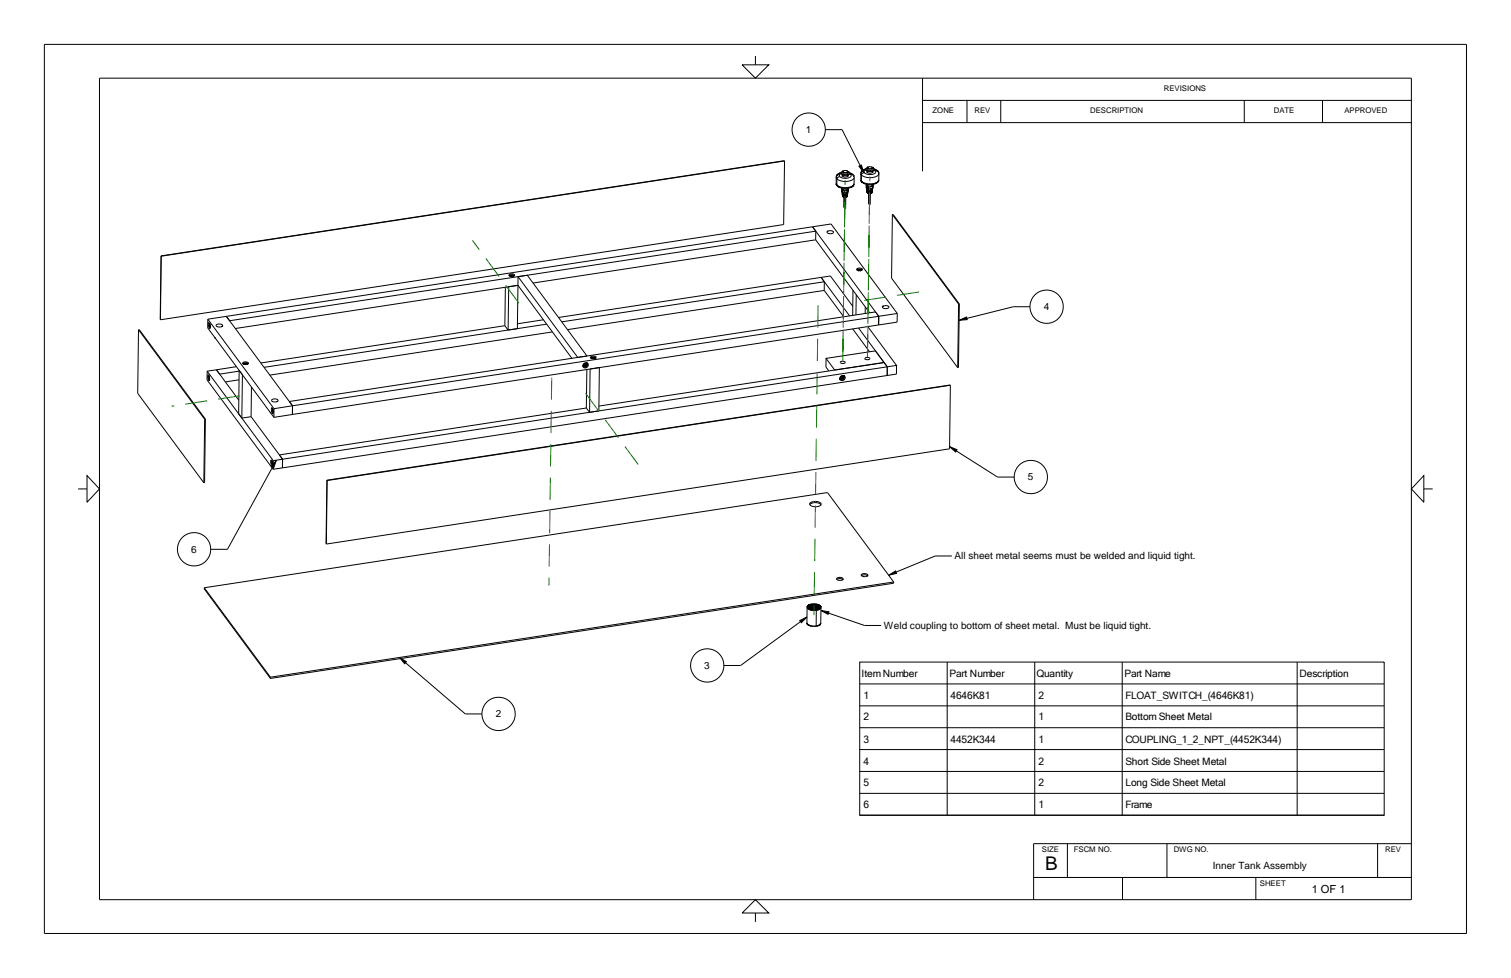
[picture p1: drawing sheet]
<svg xmlns="http://www.w3.org/2000/svg" width="432mm" height="279mm" viewBox="0 0 432 279" stroke-linecap="round" stroke-linejoin="round" font-family="sans-serif">
<g fill="none" stroke="#000" stroke-width=".29">
<path d="M12.7 12.7h406.4v254h-406.4zM212.1 18.5h7.6l-3.8 3.8zM215.9 16v2.5M28.4 22.3h374.9v234.7h-374.9zM235.9 37h4.7l5.2 10.3M263.6 28.7h139.7M263.6 35h139.7M263.6 22.3v26.6M276.3 28.7v6.3M286 28.7v6.3M355.6 28.7v6.3M377.9 28.7v6.3"/>
<path d="M224.2 46l-.3 18.2-178.1 27.2M224.2 46l-178.2 27.1M224.2 46l-178.1 27.2-.3 18.2M239 52.4l.1 .4M239 52.4l.2 .6M239 50.6l.2 .5M239 50.6v1.8M239.1 52.8l.1 .2M239.2 51.1l-.1 1.7M240 50.4l-.7 .3-.1 .4M240.4 49.6l-.5 .3 .1 .5M240.4 49.6l.1 .2"/>
<path d="M240.4 49.4l.1 .2M240.4 49.3l-1.2 .6-.2 .7M240.4 49.4v.2M240.5 49.6v.2M240.5 54.2l.4 .1M240.5 54.2v.5l.2 .1M240.6 53.9l-.1 .3M240.6 53.9v.2M240.6 54.1l-.1 .1M240.6 53.7v.2M240.6 54.1l.3 .2M240.7 53.7l-.1 .2"/>
<path d="M240.7 54.9h.1M240.7 55.4l.1 .1M240.7 55.3l.1 .1M240.7 54.9v.1M240.7 55.1h.1M240.7 55.5h.1M240.7 55.1v.1M240.7 55.2l.1 .1M240.7 55h.1M240.7 54.8l.1 .1M240.7 55v.1M240.7 55l.1 .2"/>
<path d="M240.7 54.9l.1 .1M240.7 55.6h.1M240.7 55.2v.1M240.7 55.8l.1 .1M240.7 55.7l.1 .1M240.7 55.5l.1 .1M240.7 55.6l.1 .2M240.7 55.8h.1M240.7 55.8v.1M240.7 55.7h.1M240.7 55.7v.1M240.7 55.9h.1"/>
<path d="M240.7 55.3v.1M240.7 54.8l.2 .1M240.7 55.9l.3 .2M240.8 54.9l.3 .2M240.8 54.9l.1 .1M240.8 55.6h.1M240.8 54.9h.1M240.8 50l-.1 .3 .7 .3 .9-.2v-.4M240.8 55h.1M240.8 55.4h.1M240.8 55.6l.3 .2M240.8 55.3h-.1"/>
<path d="M240.8 55.6h-.1M240.8 55.5l.4 .2M240.8 55.4l.2 .1M240.8 55.2l.3 .1M240.8 55.5l.3 .2M240.8 55.3l.3 .2M240.8 55.9l.3 .1M240.8 55.4l.3 .2M240.8 53.8v.3M240.8 55.1l-.1 .1M240.8 55.8l1.1 .1M240.8 55.8l.3 .1"/>
<path d="M240.8 54.9l.6 .2 .7-.2M240.8 55l.3 .2M240.8 55l.9 .2M240.8 56.1h.1M240.8 56.1l.3 .1M240.8 50v.4M240.9 49v.2M240.9 53.8l-.1 .3M240.9 49v.5M240.9 56.1v.1M240.9 49l-.5 .4M240.9 56.1l.3 .2 .9-.2"/>
<path d="M240.9 49.2v.3M240.9 50v.4M240.9 56.2h1.1M240.9 54.3l.4 .2M240.9 54.3l1 .1M240.9 55l.3 .1M240.9 55.1l1.1 .1M241 55.8h.9M241 55.9h.9M241 48.9l-.1 .1M241 49.1l-.1 .1M241 55.5h.9"/>
<path d="M241 55.6h.9M241 55.4h1M241 56h.9M241 48.8v.1M241 48.8l1.1 .1M241 48.8v.3M241.1 55h.1M241.1 55h.2M241.1 55h.7M241.1 55.9h.6M241.1 55.1h.1M241.1 55.3h.6"/>
<path d="M241.1 55.5h.6M241.1 55.2h.6M241.1 55.8h.6M241.1 55.6h.6M241.1 56l.6 .1M241.1 55.7h.1M241.1 56h.6M241.1 55.1h.6M241.1 56.2h.6M241.1 55.7h.6M241.2 55.7h.5M241.2 59.2h.1"/>
<path d="M241.2 55.1h.5M241.2 59.2l.1 .2M241.2 56.3v2.9M241.3 54.5h.1M241.3 54.5v.5M241.4 56.3l-.1 3.1M241.7 55.8h.1M241.7 55.5h.1M241.7 55.8h-.6M241.7 55.9h.1M241.7 56.2h.1M241.7 55.6h.1"/>
<path d="M241.7 56.3v3.1h-.4M241.7 56.2h-.6M241.7 55.2h.1M241.7 56v.1M241.7 55.3h-.6M241.8 55h.1M241.8 55h-.5M241.9 54.4l-.6 .1M241.9 56.1h-.9M241.9 55.7l-.2 .1M242 55h-1.1M242 55.3h-1"/>
<path d="M242 55.1l-.3 .1M242 55l.2-.1-.5 .2M242 55l-.3 .1M242.1 56.1l-.1 .1M242.1 48.9h.1M242.1 48.9l-.2 .4-.9-.2M242.2 55.9v.1M242.2 55.8h.1M242.2 55.3l-.5 .3-.7-.1M242.2 55.8l-.6 .3-.8-.2M242.2 56l-.1 .1M242.2 55.9h.1"/>
<path d="M242.2 55.7l-.5 .3M242.2 55.4v.1M242.2 55.7v.1M242.2 55.6l-.5 .3M242.2 55.9l-.5 .3M242.2 55.5v.1M242.2 55.8l-.5 .4-.7-.1M242.2 55.6l-.3 .3M242.2 53.8l-.1 .3-.4 .2-.9-.2M242.2 55.5h.1M242.2 55.7v.2M242.2 55.5l-.5 .3"/>
<path d="M242.2 55.2l-.7 .3-.7-.2M242.2 55.6h.1M242.2 55.5l-.3 .2M242.2 55.3v.1M242.2 55.7h.1M242.2 55.2h.1M242.2 55.4l-.5 .3M242.2 55.2l-.5 .4M242.2 48.9l.1 .2M242.2 54.9v.1M242.2 55.1h.1M242.2 55.2v.1"/>
<path d="M242.2 55.1v.1M242.2 55.4h.1M242.2 55.1l-.5 .4M242.2 55.4l-.4 .3h-.6M242.2 55l-.6 .4-.8-.2M242.2 55l-.5 .3M242.2 50v.4M242.2 49l.5 .4M242.2 54.9l-.5 .3M242.2 54.9l-.2 .2M242.2 54.9h.1M242.3 49.1l-.7 .3-.7-.2"/>
<path d="M242.3 49.1v.3l-.3 .3-1.1-.2M242.3 50h.1M242.3 54.8l-.4 .2M242.3 50v.3M242.3 54.3l-.4 .1M242.3 54.3v.5M242.4 54l-.5 .4M242.4 54l-.1 .3M242.5 53.8h-.2l.1 .2M242.5 53.8l-.2 1M242.5 53.8l-.1 .2M242.7 49.6l.4 .3"/>
<path d="M242.7 49.4l1.1 .6M242.7 49.4v.2M242.7 49.6l-.2 .3-.7 .2-1.3-.3M242.7 49.4l-.2 .3-.7 .3-1.3-.4M243.1 49.9l.7 .1M243.1 49.9a.8 .8 0 0 1-.2 .8 .8 .8 0 0 1-.9 .2h-1.1l-.9-.5M243.8 50l.3 .7M244.1 52.4l-.2 .5-.4 .4-1.4 .5-1.7-.1-1.2-.7M244.1 52.4a3 3 0 0 1-3.8 1l-1.2-.6M244.1 50.7a2.84 2.84 0 0 1-3.4 1.1l-1.5-.7M244.1 50.7v1.7M245.5 47.5l.6-.4 .7 2.3z"/>
<path d="M246 51.3l.2 .6M246 49.5l.1 2.2a3.8 3.8 0 0 0 5-.2v-.1M246 49.5v1.8M247.4 48.3l-1 .4-.4 .8M247.4 48.5l-.4 .4v.4l-.8 .5a3.6 3.6 0 0 0 4.3 .6l.7-.8M247.4 48.3l.1 .3M247.4 48.3l.1 .2M247.5 48.5v.1M247.5 53.1v.5l.6 .3M247.5 53.1l.4 .1M247.6 52.8l.1 .2M247.6 52.8l-.1 .3"/>
<path d="M247.6 53l-.1 .1M247.7 53l.2 .2M247.6 52.8h.1M247.8 53.8v.1M247.8 54.1v.1M247.8 54.2v.1M247.8 54h.1M247.8 53.8h.1M247.8 54v.1M247.8 54.1h.1M247.8 54.5v.1M247.8 54.8v.1"/>
<path d="M247.8 54.6v.1M247.8 54.7v.1M247.8 53.9h.1M247.8 54.3h.1M247.8 54.6h.1M247.8 54.3v.1M247.8 54.4v.1M247.8 54.4h.1M247.8 54.7h.1M247.8 54.8h.1M247.8 53.9v.1M247.8 54.5h.1"/>
<path d="M247.8 53.9l.5 .2h.7M247.8 54.1l.4 .1M247.8 53.8l.4 .2M247.8 54.2l.4 .2M247.8 54.3l.4 .2M247.8 48.9l.1 .4 .6 .2 .8-.2 .1-.3M247.8 54.2h.1M247.8 53.8l.1 .1M247.8 53.9l.4 .2M247.8 54.1l.4 .2M247.8 54.3l.2 .1M247.8 54.4l.2 .1"/>
<path d="M247.8 54.7l.5 .2 .7-.1M247.8 54.9l.1 .2M247.8 54.9l.4 .2M247.8 54.7l.4 .1M247.8 54.8l.4 .2M247.8 54.9h.1M247.8 52.7l.1 .3M247.8 53.8l.6 .2 .8-.2M247.8 54.4l.4 .2M247.9 54.9l.1 .1M247.9 49.3v-.4v.4M247.9 52.7v.3"/>
<path d="M247.9 48v.1M247.9 48v.4M247.9 53.2l1 .1M247.9 53.2l.4 .2M247.9 47.9l-.5 .4M247.9 48.1v.3M247.9 53.9l.3 .1M247.9 55.1h.1M247.9 55.1l.4 .1 .8-.1M248 54.5l.2 .1M248 48l-.1 .1M248 54.8h1"/>
<path d="M248 54h1M248 54.4h1M248 54.9h1M248 55l.8 .1M248 55h1M248 54.7h1M248 54.3h1M248.1 47.8h1.1M248.1 47.8l-.1 .2M248.1 47.8l-.2 .2M248.1 53.9h.2M248.1 53.9h.7"/>
<path d="M248.2 54.6h.6M248.2 54.5h.1M248.2 54.6h.1M248.2 54.8v.1M248.2 54.7h.1M248.2 54.1h.1M248.2 54h.1M248.2 54.4h.1M248.2 54.3h.1M248.2 54.1h.6M248.2 54.3h.6M248.2 54h.6"/>
<path d="M248.2 54.7h.6M248.2 54.5h.6M248.2 54.8l.6 .1M248.2 55h.6M248.2 55.1h.1M248.2 55.1h.6M248.2 54.7h.5M248.2 55.1h.5M248.2 54.4h.6M248.2 54.9h.5M248.2 58.1h.1M248.3 58.1l.1 .1"/>
<path d="M248.3 55.2v2.9M248.3 53.9h.5M248.3 53.4v.5M248.4 55.2v3.1M248.7 54.7h.1M248.7 55.1h.1M248.7 54.9h.1M248.7 55.2v3.1h-.3M248.8 54h.1M248.8 54.4h.1M248.8 54.5h.1M248.8 54.1h.1"/>
<path d="M248.8 55h-.6M248.8 54.4h-.6M248.8 54.3h-.6M248.9 53.3l-.6 .1M248.9 53.3h.5M249 54.7h-.8l-.4-.2 .4 .2M249 54.5h-1M249 54.5l-.2 .1M249 54.2h-1M249 54.1h-1M249.1 55.1l-.3 .1-.8-.1M249.2 47.8h.1"/>
<path d="M249.2 47.8l.1 .1M249.2 47.8v.2l-.4 .2-.8-.2M249.2 53.8h.1M249.2 54.8l-.1 .3M249.2 53.8l-.4 .2M249.2 54.8l-.4 .3M249.2 54.5l-.4 .4M249.2 54.7l-.4 .3M249.2 54.6l-.2 .2M249.2 54.6l-.5 .4-.8-.2M249.2 54.5h.1M249.2 54.1l-.6 .3-.8-.2"/>
<path d="M249.2 54.5v.1M249.2 54.3h.1M249.2 54.4l-.2 .3M249.2 54.6v.3l-.4 .2M249.2 54.6h.1M249.2 52.7v.3l-.4 .2-.9-.2M249.3 54.4l-.5 .3M249.3 54.2l-.5 .3M249.3 47.9v.1M249.3 54l-.4 .2h-.7M249.3 54.1l-.5 .4-.8-.1M249.3 54.4h-.1"/>
<path d="M249.3 54h.1M249.3 54.2v.1M249.3 54.1v.1M249.3 54.3h.1M249.3 54l-.5 .4M249.3 54.3l-.3 .2M249.3 53.8l-.5 .3M249.3 53.8h.1M249.3 54l-.1 .1M249.3 53.8l-.3 .3M249.3 53.9v.1M249.3 47.9l.5 .4"/>
<path d="M249.3 53.9l-.5 .4M249.3 53.8v.1M249.3 48v.5l-.3 .1-1.1-.2M249.3 48.9v.4M249.3 48l-.6 .3-.8-.2M249.3 53.8l-.5 .1M249.4 48.9v.1M249.4 53.3l-.1 .5M249.4 49v.2M249.4 53l-.5 .3M249.4 53v.3M249.6 52.8l-.2 .2"/>
<path d="M249.6 52.8l-.2-.1v.3M249.6 52.8l-.3 1M249.8 48.5l.4 .3M249.8 48.3l-.3 .4-.6 .2-1-.1-.4-.3M249.8 48.5l-.3 .4-.6 .1-1-.1-.4-.3M249.8 48.3l1.2 .7M249.8 48.3v.2M250.2 48.8l.8 .2M250.2 48.8a.98 .98 0 0 1-1.3 1.1l-1-.1-.9-.5M251 49h.1M251 49l.2 .6-.1 1.8M251.1 51.4l-.5 .8-1.5 .5-1.8-.1-1.1-.7"/>
<path d="M46 73.1l-.2 18.3M46 73.1l.1 .1M145.6 78.4l.9-.1 .6 .3-.4 .3-.6 .1-.6-.3zM145.7 78.7l-.1 .1M145.9 78.8v.1M145.9 78.9h.1M146 79h.1M146.1 78.6l-.2 .2M146.1 78.6l.4 .1M146.1 78.6v.4M146.5 78.7l.2 .2M146.5 78.7v.3"/>
<path d="M146.5 78.7l.1 .1M146.6 78.8l.1 .1M146.6 78.8h.1M146.7 78.9h-.1M146.7 78.9l-.2 .1M146.8 78.7l.1 .1M146.9 78.7l-.8-.2-.5 .3M146.9 78.7v.2M146.9 78.8h.1M148 79l17.1 23.1 2.6-.4-17-23.1-2.7 .4v2.5M232.2 64.8l-167.5 25.6M232.2 64.8l.9 1.2"/>
<path d="M232.2 64.8l18.9 25.6v2.4M232.2 64.8l5.3-.8 18.9 25.6M233.1 68.5l-80.8 12.4M233.1 68.5l15.4 20.9M233.1 66l-167.5 25.6-.9-1.2M233.1 66v2.5M234.7 79.2l2.6-.4 6.4 8.7M234.7 79.2l8.1 11M234.7 79.2l-75.1 11.5M234.7 79.2l.9 1.3M236.5 66.1l1.1-.2 .6 .5-.6 .4-.8-.1-.5-.3zM244.9 76.8l1-.2 .5 .4-.4 .3h-.6l-.5-.2z"/>
<path d="M244.9 77.1v.1M245.1 77h1.1M245.1 77l-.2 .1M245.1 77l-.1 .2M245.2 77.2l.2 .1M245.2 77.2l.1 .1M245.3 77l-.1 .2M245.3 77v.3M245.3 77l.7 .1M245.7 77h-.4M245.7 77l.3 .1M245.7 77v.3"/>
<path d="M246 77.3h-.2M246 77.1v.2M246.2 77l.1 .2M255 61.3l-.2 18.2 18.9 25.5M255 61.3h.2l19 25.5M255 61.3l18.9 25.6M39.6 94.2l18.9 25.6M39.6 94.2l-.3 18.2 19 25.5M39.6 94.2h.2l18.9 25.5M59.4 91.2l18.9 25.6M59.4 91.2v2.5l18.9 25.5M59.6 92.3l.4 .4v1.2l-.4-.6z"/>
<path d="M59.9 92.4l.2 1.2M59.9 93l.1 .4M59.9 93h.2M60 92.6l-.1 .4M60 92.7l-.1 .3M60 93.4h.1M61.4 96.4l.1 .1M61.8 92.8l1.2-.2 .5 .2 .1 .3-.4 .3h-.8l-.6-.2zM64.7 90.4l-5.3 .8M64.7 90.4l18.9 25.5M144.3 93l.9 1.3M144.3 93l-69.8 10.7"/>
<path d="M144.4 82.1l-.1 10.9M148 81.5l-80.8 12.4M148 81.5l-.2 12.4-2.6 .4M148 81.5l-2.6 .4-.2 12.4M148 81.5l15.4 20.9M155.3 91.4l-7.4 1.1M156.2 92.6l-80.7 12.3M157.9 94.8l-80.8 12.4M235.5 83l5.6 7.5M235.5 83l-73.3 11.2M235.6 80.5l-75.1 11.4M235.6 80.5l-.1 2.5"/>
<path d="M243.7 94l4.8 6.5M243.8 82.9l-.1 7.2M244.7 84.2l-.1 5.8M245.3 93.7l8.3 11.1M247.3 87.7l-.1 1.9M248 93.3l8.2 11.1-2.6 .4M251.1 92.8l-167.5 25.6v-2.5M251.1 90.4v2.4M251.1 90.4l-167.5 25.5M251.1 90.4l-.9-1.3-167.5 25.6M252.3 87.5l1.1-.2 .6 .5-.6 .4-.7-.1-.5-.2zM256.4 89.6v2.4l-5.3 .8"/>
<path d="M256.4 89.6l-5.3 .8M273.9 86.9l-.2 18.1M274.1 91.5l2.1-.9 .2 .7zM274.2 86.8l-.3 .1M274.2 86.8l-.3 18.2h-.2M294.3 87.6h-4.7l-13.3 3.4M58.5 119.8l-.2 18.1M58.7 119.7l-.2 .1M58.7 119.7l-.2 18.2h-.2M59.2 106l18.9 25.6M59.2 106v2.5l18.9 25.6M59.5 107.1l.4 .6-.1 1-.4-.8z"/>
<path d="M59.7 107.3l.2 1.2M59.7 107.7l.2 .5M59.7 107.7h.1M59.8 107.5h.1M59.8 107.5l-.1 .2M59.8 107.5v.2M59.8 107.7l.1 .5M59.9 108.2h.1M59.9 107.9h-.1M61.8 105.6l6.4 8.7M61.8 105.6l1 1.3 5.5-.9M61.8 105.6l-2.6 .4"/>
<path d="M67.6 104.8l-5.8 .8M68.3 108.5l-3.9 .6M68.3 105.8l-.1 12.4 .9 1.2M69.3 107.1l-.2 12.3M69.4 103.6l.9-.2 .5 .1 .2 .3-.4 .3h-.6l-.6-.2zM69.6 103.8l-.1 .2M69.9 103.8l-.1 .3M70 103.8l-.2 .3M70 103.8l.1 .1M70.1 103.9h-.3l.2 .2M70.3 103.8l-.1 .3M70.3 103.8l.2 .1"/>
<path d="M70.3 103.8l-.2 .1M70.3 103.8h-.3M70.5 104.1h-.1M70.5 104.1h.1M70.5 103.9v.2M70.7 103.8l.1 .1M70.7 103.8l.1 .2M70.7 103.8l-.8-.1-.3 .3M70.8 103.9l.1 .1M71.8 119l9 12.2M71.8 119l-2.7 .4M71.9 110.6l-.1 8.4"/>
<path d="M77.2 117.8l.1 .1M77.6 116.6l.3 .1 .2 .6-.1 .9-.4-.7zM77.7 114.2l1.1-.2 .5 .2 .2 .3-.6 .3h-.8l-.5-.3zM77.9 116.8l.2 1.1M77.9 117l.1 .7M77.9 117v.3M77.9 117.3l.1 .4M78 116.9l-.1 .1M78 117.7h.1M78.1 117.3h-.2M78.3 116.8v2.4M83.6 115.9l-5.3 .9"/>
<path d="M83.6 115.9v2.5l-5.3 .8M166.6 104.5l.1 .2M166.6 104.6h.1M166.7 104.4v.3M166.8 103.9l.6-.2 .5 .1 .2 .3-.1 .6-.6 .4-.6-.1-.2-.5zM166.9 104.3l.2 .1M166.9 104.5l.4 .1M166.9 104.3v.2M166.9 104.3h.1M166.9 104.2v.1M166.9 104.2v.3M167.1 104.4l.2 .2"/>
<path d="M167.3 103.9l-.4 .3M167.3 103.9l.3 .2M167.4 104.2l-.3 .2M167.4 104.2l.2 .2M167.4 104v.2M167.6 116.6l.9 1.2M167.6 103.7l.2 .1M167.6 104.1v.3M167.6 104.4l-.3 .2M167.7 103.7l.1 .1M167.7 105.6l-.1 11M167.7 103.7h.1"/>
<path d="M167.8 103.8l.1 .3M167.9 104.2l-.2-.4-.4-.1-.5 .2-.1 .5M167.9 104.2l-.6 .6h-.4l-.2-.4M167.9 104.1l-.2 .5-.4 .3-.6-.2M167.9 104.1v.1M168.6 105.4l2.7-.4-.2 12.4-2.6 .4zM168.8 101.9l1-.2 .5 .2v.3l-.3 .2-.7 .1-.6-.3zM169 102.2l-.2 .1M169.1 102.3l.1 .1M169.1 102.3v.1M169.1 102.4h.1M169.2 102.4l.1 .1"/>
<path d="M169.4 102.2h.4M169.4 102.2l-.3 .1M169.4 102.2v.3M169.8 102.2v.3M169.8 102.2l.1 .2M169.9 102.4h.1M169.9 102.4l-.2 .1M170.1 102.2h.1M170.1 102.2l-.8-.2-.4 .4M170.1 102.2l.1 .2M170.1 102.2l.1 .1M170.2 102.3h.1"/>
<path d="M236.1 102.4l-.1 2.5 .9 1.1M240 108h.1M240 108l.1 .3M240 108.2l.1 .1M240.2 103.3l.8-.1 .5 .3-.3 .3h-.6l-.4-.2zM240.3 107.9l.2 .1M240.3 107.4l.7-.1 .4 .2 .1 .5-.2 .5-.7 .2-.5-.2-.1-.5zM240.3 108.1l.4 .1M240.3 107.8v.3M240.5 108l.2 .2M240.7 107.5l-.4 .3M240.7 107.5l.3 .2"/>
<path d="M240.8 107.8l.2 .2M240.8 107.8l-.3 .2M240.8 107.6v.2M241 107.3l.2 .1M241 108l-.3 .2M241 107.8h.1M241 107.8l-.3 .4M241 107.7l.1 .1M241 107.7v.1M241.1 107.8l-.1 .2M241.1 107.3l.1 .1M241.2 107.3h.1"/>
<path d="M241.2 107.4l.1 .4M241.3 107.8l-.2-.4-.5-.1-.5 .7M241.3 107.8l-.2 .5-.4 .2-.5-.2-.1-.3M241.3 107.8l-.5 .6-.7-.1M241.3 107.8h.1M247.3 102.3l.7-.2 .6 .4-.9 .3-.5-.3zM250.2 100.2l-14.1 2.2 2.4 3.3 14.1-2.1-81.5 12.4M253.6 104.8l-172.8 26.4-1-1.2 87.8-13.4M253.6 104.8l-.1 2.5-172.8 26.4M256.2 104.4v2.5l-2.7 .4 .1-2.5M271.6 110.1l-178.1 27.2-.2 18.1M271.6 110.1l-.2 18.1-178.1 27.2"/>
<path d="M271.6 110.1l-178.2 27.1M22.3 139.7h2.6M24.9 135.9l3.5 3.8-3.5 3.8zM77.4 131.4l.5 .6-.1 1-.4-.6zM77.7 131.6l.2 1.2M77.7 132.2l.2 .3M77.7 132v.2M77.7 132h.1M77.7 131.8l.1 .2M77.7 131.8h.1M77.7 131.8v.2M77.8 132l-.1 .2"/>
<path d="M77.9 132.5v.1M77.9 132.2h-.2M77.9 133.5l-12.9 23.4h-4.8M77.9 132.5h.1M78.1 131.6v2.5M79 131.5l-.8 2.2-.6-.4zM80.7 133.7l-2.6 .4M80.8 131.2l-.1 2.5M80.8 131.2l-2.7 .4M93.4 137.2l.1 .1M93.4 137.2l-.1 18.2M271.4 127.6l2.1 .9-.4 .6z"/>
<path d="M273.3 128.8l11.8 7.5h4.7M406.9 135.9v7.6l-3.6-3.8zM406.9 139.7h2.5M231.4 144.2l.7-.5 1.1-.1 1 .2 .4 .4M231.5 143.7l1.5-.5 1.4 .4a.61 .61 0 0 1 .2 .8 .61 .61 0 0 1-.8 .3l-.6 .1a1.34 1.34 0 0 1-1.8-.9zM272 158.8h-4.7l-11.2 4.6M58.4 167.9l18.9 25.6M58.4 167.9v.4l18.9 25.5M228.5 177.3l2.1-1-1.6 1.6zM228.8 177.6l-17.2 12.5h-4.7M230.6 177.9l.2 .4 .5 .4 1.9 .2M230.6 177.9l.2 .5 .6 .4 1.8 .1"/>
<path d="M230.7 173.5l.2 .4 .7 .4 1.7 .1M230.7 173.5l-.1 4.4M231.1 173.2l.1 .6M231.2 173.8l.5-.3 1-.2 .9 .2 .5 .3M231.4 173.9l1-.3h.9l.6 .3M231.4 173.9h.1M231.6 173.4l.9-.3 1.3 .3M231.8 172.8l-.7 .5 .2 .6-.1-.5 .9-.5M231.8 172.8l-.6 .3-.2 .3M231.8 172.8l-.7 .4M231.9 174.1h1.5M232 172.6l-1 .4-.3 .5"/>
<path d="M232 172.6l1.9 .2 .6 .4 .1 .3M232 172.6h.1M232 172.6a2.05 2.05 0 0 1 2.5 1l-.4 .5-.8 .2M232 172.6a.9 .9 0 0 0-.9 .2 .9 .9 0 0 0-.2 1 2.84 2.84 0 0 0 2.4 .5M232.1 174.2h.1M232.1 172.7l-.3 .1M232.1 173.9h1.2M232.1 172.7l1.6 .2a.63 .63 0 0 1 .4 .7 .63 .63 0 0 1-.6 .5l-1.2 .1-1.1-.4M232.1 173l1-.1 .8 .3M232.1 173.7l1.7 .1M232.1 173.4l1.7 .2M232.1 173.2h1.2"/>
<path d="M232.1 173l-.6 .1M232.1 174.1h1.2M232.1 173.4l-.5 .2M232.1 172.9h.1M232.1 173.7l-.5 .1M232.1 173.7h1.2M232.1 173.4h1.2M232.1 173.2h.1M232.1 173.4h.1M232.1 174.1v.1M232.1 172.7v.2M232.1 172.9v.1"/>
<path d="M232.1 173.7h.1M232.1 173.9h.1M232.1 173.2l-.9 .5 .4-.4 1-.2 1 .1 .5 .5M232.1 173.9l1.6 .2zM232.1 174.1l-.1 .1M232.1 173.7l-.7 .2M232.1 173.4l-.8 .4M232.1 173.9l-.5 .1 .9-.2 1.2 .2M232.1 174.1h1.1M232.1 173.7l1-.1 .8 .3M232.1 173.4h1.2l.7 .4M232.1 172.9l1.2 .1"/>
<path d="M233.2 174.1h.1M233.2 178.9h.1M233.3 174.1l.1 .1M233.3 174.2h-1.2M233.3 174.3v.1M233.3 174.4l-.1 4.5M233.3 173.2l.6 .2 .2 .3M233.3 173l.8 .3-.1 .6M234.1 173.7v.1M234.5 178l-.4 .6-.9 .3M234.5 178l-.2 .5-1.1 .4M234.6 173.5l-.1 4.5"/>
<path d="M234.6 173.5l-.4 .6-.9 .3M234.6 174.4l2.3 .4-.3 .7zM236.8 175.2l10.2 3.5h4.8M239.1 165.5l1.1-.2 .7 .3M239.2 165.1l1-.1 .5 .1 .2 .3-.4 .4h-.9l-.5-.3zM246.2 164.5l1-.3 .7 .3M246.2 164.1l1.2-.2 .5 .2 .1 .3-.4 .3h-.9l-.6-.3zM254 164.3l1.9-1.2 .3 .7zM255.4 166.3v.3l-178.1 27.2M255.4 166.3l-18.9-25.6-178.1 27.2M255.4 166.3l-178.1 27.2M77.3 193.5v.3"/>
<path d="M114.2 187.8l1.9 1.2-.5 .6zM115.9 189.3l17.1 14.7h4.7M245.7 189.1h149.9v43.8h-149.9zM245.7 195.4h149.9M270.7 189.1v43.8M295.7 189.1v43.8M320.7 189.1v43.8M370.7 189.1v43.8M245.7 201.7h149.9M245.7 207.9h149.9M245.7 214.1h149.9M245.7 220.4h149.9"/>
<path d="M245.7 226.7h149.9M245.7 232.9h149.9M215.9 257l3.8 3.8h-7.6zM295.4 250.7h107.9M305 241v9.7M320.8 250.7v6.3M333.5 241v9.7M358.9 250.7v6.3M393.7 241v9.7M403.3 241h-107.9v16M215.9 260.8v2.6"/>
<circle cx="231.1" cy="37" r="4.8"/>
<circle cx="299.1" cy="87.6" r="4.8"/>
<circle cx="294.6" cy="136.3" r="4.8"/>
<circle cx="55.5" cy="156.9" r="4.8"/>
<circle cx="202.1" cy="190.1" r="4.8"/>
<circle cx="142.5" cy="204" r="4.8"/>
</g>
<path d="M148.3 86.6l-13.3-18M233.8 87.2l-1.2 88.5M246.9 85.8l17.6-2.7M247.9 99.4l.7-49M68.6 113.1l-19.6 3M157.7 107.9l-.8 59.4M167.3 112.3l15.1 20.4M240.8 103.1l.7-49M240.9 100.5l.6-49M247.9 102l.6-48.9" fill="none" stroke="#158010" stroke-width=".29" stroke-dasharray="6.3 3.2" stroke-linecap="butt"/>
<g fill="#000">
<path d="M78.9 131.6l-1.3 1.7 .6 .4zM271.4 127.6l1.7 1.5 .4-.6zM114.2 187.9l1.5 1.7 .4-.5z"/>
<path d="M245.5 47.5l.7-.3 .6 2.1z" fill-rule="evenodd"/>
<path d="M274.2 91.5l2-.9 .2 .7z" fill-rule="evenodd"/>
<path d="M228.5 177.3l2.1-1-1.6 1.6z" fill-rule="evenodd"/>
<path d="M234.7 174.4l2.2 .4-.2 .7z" fill-rule="evenodd"/>
<path d="M254 164.3l1.9-1.2 .3 .7z" fill-rule="evenodd"/>
</g>
<text font-size="5.4" x="298.7" y="248.4">B</text>
<text font-size="3.2" x="374.8" y="255.1">1 OF 1</text>
<g font-size="2.9">
<text x="230.3" y="38">1</text>
<text x="298.3" y="88.6">4</text>
<text x="293.8" y="137.2">5</text>
<text x="54.6" y="157.9">6</text>
<text x="272.8" y="159.8">All sheet metal seems must be welded and liquid tight.</text>
<text x="252.6" y="179.6">Weld coupling to bottom of sheet metal. Must be liquid tight.</text>
<text x="201.3" y="191.1">3</text>
<text x="246.2" y="193.4">Item Number</text>
<text x="271.4" y="193.4">Part Number</text>
<text x="296.2" y="193.4">Quantity</text>
<text x="321.3" y="193.4">Part Name</text>
<text x="371.3" y="193.4">Description</text>
<text x="246.7" y="199.7">1</text>
<text x="271.6" y="199.7">4646K81</text>
<text x="296.8" y="199.7">2</text>
<text x="321.6" y="199.7">FLOAT_SWITCH_(4646K81)</text>
<text x="141.6" y="204.9">2</text>
<text x="246.7" y="205.8">2</text>
<text x="296.8" y="205.8">1</text>
<text x="321.6" y="205.8">Bottom Sheet Metal</text>
<text x="246.7" y="212.2">3</text>
<text x="271.6" y="212.2">4452K344</text>
<text x="296.8" y="212.2">1</text>
<text x="321.6" y="212.2">COUPLING_1_2_NPT_(4452K344)</text>
<text x="246.7" y="218.5">4</text>
<text x="296.8" y="218.5">2</text>
<text x="321.6" y="218.5">Short Side Sheet Metal</text>
<text x="246.7" y="224.6">5</text>
<text x="296.8" y="224.6">2</text>
<text x="321.6" y="224.6">Long Side Sheet Metal</text>
<text x="246.7" y="230.9">6</text>
<text x="296.8" y="230.9">1</text>
<text x="321.6" y="230.9">Frame</text>
</g>
<text font-size="2.8" x="346.6" y="248.1">Inner Tank Assembly</text>
<g font-size="2.2">
<text x="332.6" y="26">REVISIONS</text>
<text x="266.5" y="32.2">ZONE</text>
<text x="278.5" y="32.2">REV</text>
<text x="311.6" y="32.2">DESCRIPTION</text>
<text x="364" y="32.2">DATE</text>
<text x="384.2" y="32.2">APPROVED</text>
<text x="297.7" y="243.4">SIZE</text>
<text x="306.9" y="243.4">FSCM NO.</text>
<text x="335.4" y="243.4">DWG NO.</text>
<text x="395.8" y="243.4">REV</text>
<text x="360" y="253.2">SHEET</text>
</g>
</svg>
